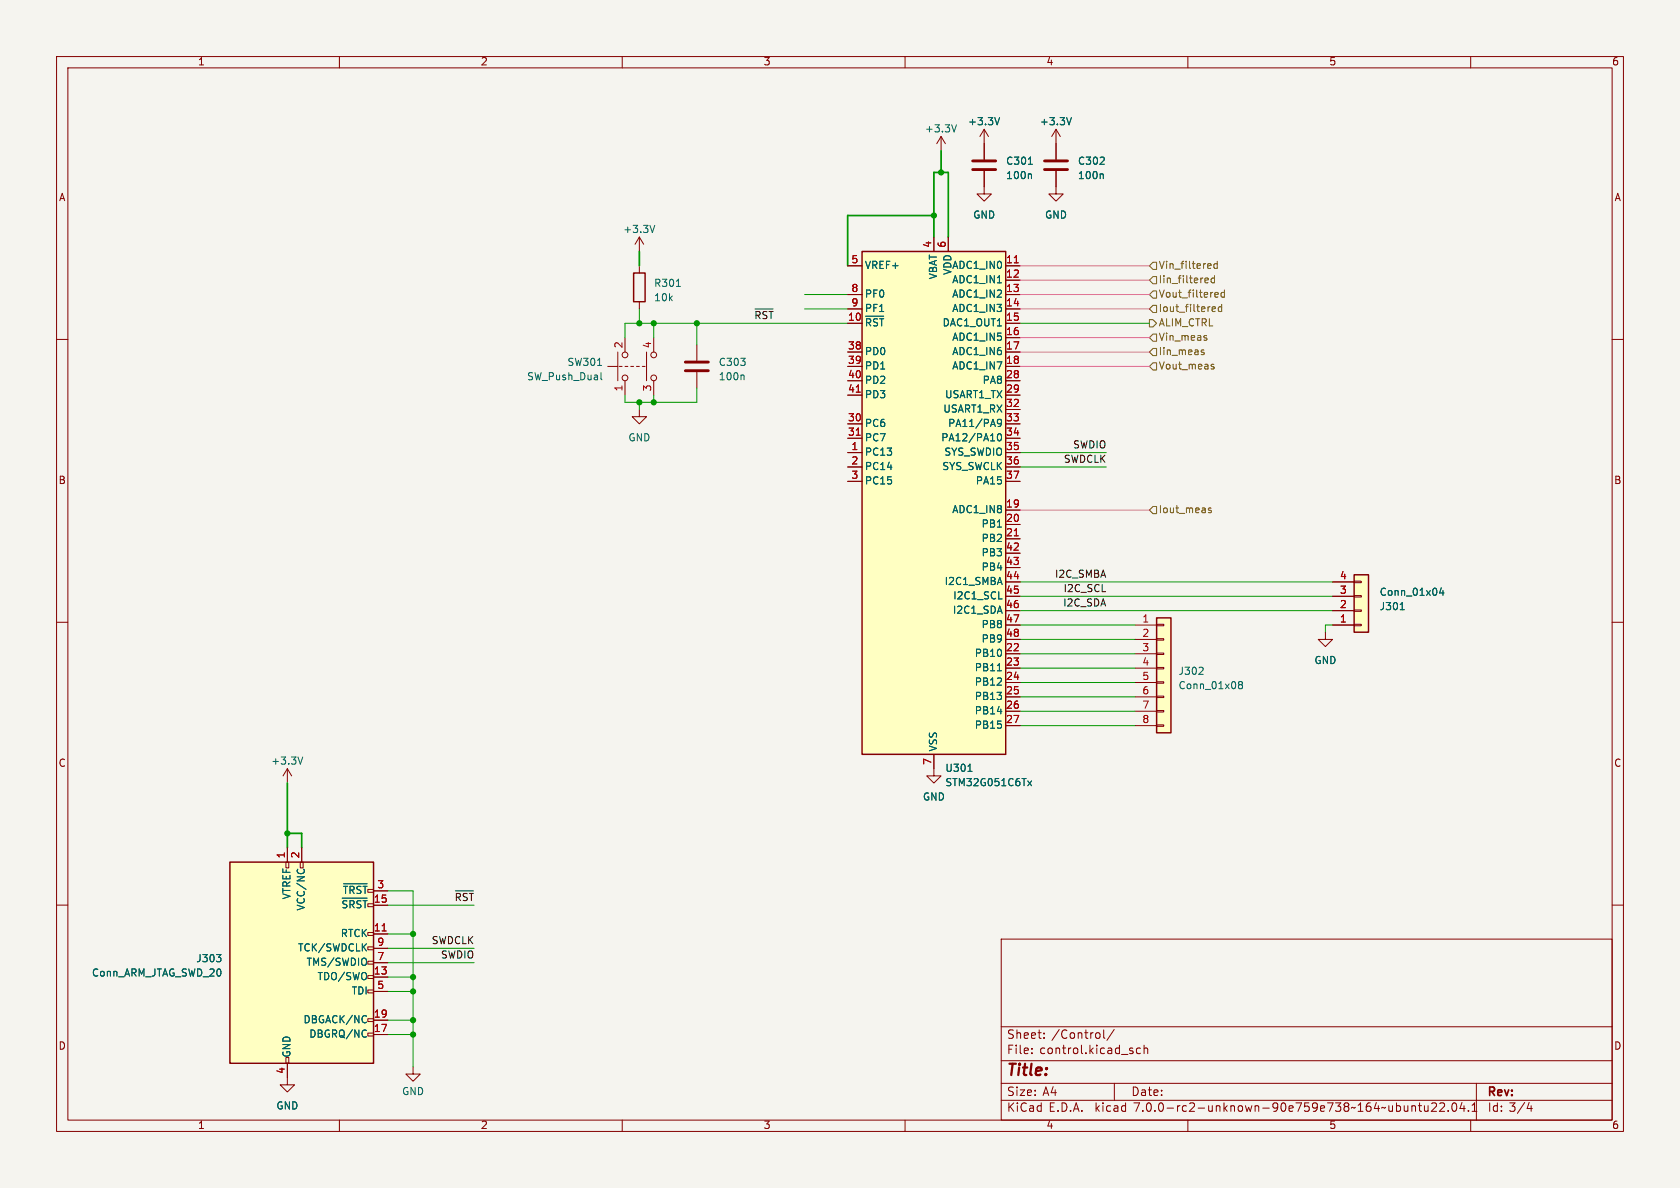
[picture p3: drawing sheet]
<svg xmlns="http://www.w3.org/2000/svg" width="297mm" height="210mm" viewBox="0 0 297 210" stroke-linecap="round" stroke-linejoin="round" font-family="sans-serif">
<path d="M0 0h297v210h-297z" fill="#f5f4ef" stroke="#f5f4ef" stroke-width=".18"/>
<g fill="none" stroke="#840000" stroke-width=".18">
<path d="M10 10h277v190h-277zM12 12h273v186h-273zM60 10v2M110 10v2M160 10v2M210 10v2M260 10v2M166.4 24.1l-.8 1.3M166.4 24.1v2.6M166.4 24.1l.7 1.3M174 30.2v4.1h1.3l-1.3 1.3-1.3-1.3h1.3M174 22.9l-.8 1.2"/>
<path d="M174 22.9v5.3M174 22.9l.8 1.2M186.7 30.2v4.1h1.3l-1.3 1.3-1.3-1.3h1.3M186.7 22.9v5.3M186.7 22.9l-.8 1.2M186.7 22.9l.8 1.2M10 60h2M110.5 59.7v2.5M113 41.9l-.7 1.3M113 41.9v2.6M113 47v1.3M113 53.3v1.3"/>
<path d="M113 41.9l.8 1.3M115.6 59.7v2.5M149.9 57.2h2.5M149.9 47h2.5M149.9 52.1h2.5M149.9 54.6h2.5M165.1 41.9v2.6M167.6 41.9v2.6M177.8 57.2h2.5M177.8 47h2.5M177.8 49.5h2.5M177.8 52.1h2.5"/>
<path d="M177.8 54.6h2.5M177.8 59.7h2.5M285 60h2M107.4 64.8h1.8M109.2 62.2v5.1M109.5 64.8h.5M110.5 64.8h.5M110.5 67.3v2.6M111.5 64.8h.5M112.5 64.8h.5M113 72.4v1.3h1.3l-1.3 1.2-1.2-1.2h1.2M113.5 64.8h.5"/>
<path d="M114.3 62.2v5.1M115.6 67.3v2.6M123.2 61v2.8M123.2 65.8v2.8M149.9 64.8h2.5M149.9 62.2h2.5M149.9 67.3h2.5M149.9 69.9h2.5M149.9 74.9h2.5M149.9 77.5h2.5M177.8 64.8h2.5M177.8 62.2h2.5"/>
<path d="M177.8 67.3h2.5M177.8 69.9h2.5M177.8 74.9h2.5M177.8 77.5h2.5M177.8 72.4h2.5M149.9 80h2.5M149.9 82.6h2.5M149.9 85.1h2.5M177.8 80h2.5M177.8 90.2h2.5M177.8 82.6h2.5M177.8 92.7h2.5"/>
<path d="M177.8 95.3h2.5M177.8 85.1h2.5M177.8 97.8h2.5M10 110h2M177.8 110.5h2.5M177.8 108h2.5M177.8 105.4h2.5M177.8 102.9h2.5M177.8 113h2.5M177.8 115.6h2.5M177.8 118.1h2.5M177.8 100.3h2.5"/>
<path d="M200.7 110.5h3.8M200.7 113h3.8M200.7 115.6h3.8M200.7 118.1h3.8M204.5 118h1.2v.2h-1.2zM204.5 115.4h1.2v.3h-1.2zM204.5 112.9h1.2v.3h-1.2zM204.5 110.4h1.2v.2h-1.2zM234.3 111.8v1.2h1.3l-1.3 1.3-1.3-1.3h1.3M235.6 110.5h3.8M235.6 108h3.8M235.6 105.4h3.8"/>
<path d="M235.6 102.9h3.8M239.4 102.7h1.3v.3h-1.3zM239.4 105.3h1.3v.2h-1.3zM239.4 107.8h1.3v.3h-1.3zM239.4 110.4h1.3v.2h-1.3zM285 110h2M50.8 135.9l-.8 1.3M50.8 135.9v2.5M50.8 135.9l.8 1.3M165.1 133.4v3.8h1.3l-1.3 1.2-1.3-1.2h1.3M177.8 120.7h2.5M177.8 123.2h2.5"/>
<path d="M177.8 125.7h2.5M177.8 128.3h2.5M200.7 120.7h3.8M200.7 123.2h3.8M200.7 125.7h3.8M200.7 128.3h3.8M204.5 128.1h1.2v.3h-1.2zM204.5 125.6h1.2v.3h-1.2zM204.5 123.1h1.2v.2h-1.2zM204.5 120.5h1.2v.3h-1.2zM10 160h2M50.5 152.4h.6v1h-.6z"/>
<path d="M50.8 149.9v2.5M53.1 152.4h.5v1h-.5zM53.3 149.9v2.5M66 157.5h2.6M285 160h2M65 167.4h1v.5h-1zM65 172.5h1v.5h-1zM65 169.9h1v.5h-1zM65 164.8h1v.6h-1zM65 175h1v.5h-1zM66 165.1h2.6M66 172.7h2.6"/>
<path d="M66 160h2.6M66 175.3h2.6M66 170.2h2.6M66 167.6h2.6M177 166h108v32h-108zM50.5 186.9h.6v1.1h-.6zM50.8 188v3.8h1.3l-1.3 1.2-1.3-1.2h1.3M60 198v2M65 182.6h1v.5h-1zM65 180.1h1v.5h-1zM66 182.9h2.6M66 180.3h2.6"/>
<path d="M73 188.6v1.3h1.3l-1.3 1.2-1.2-1.2h1.2M110 198v2M160 198v2M177 194.5h108M177 191.5h108M177 187.5h108M177 181.5h108M182.4 186.1v.2M182.4 185.3v.2M184.6 183.4v.2M184.6 182.6v.2M195.1 182.1v1.2l.2 .3"/>
<path d="M197 182l-1.3 1.9M197 191.5v3M201.6 185.3h-.4l-.3 .2v.5l.1 .2h.6M202.3 185.4l.2-.1h.3l.1 1M202.3 184.8v1.5M210 198v2M249.7 195.5h.5v1M250.7 195.5h.6M251 195v1.2l.3 .3M251.8 195.5l.1 .9 .3 .1 .3-.2M252.5 195.5v1M253.1 195.1l.6-.1 .2 .1 .1 .3-1 1.1h1"/>
<path d="M254.5 195.1l.6-.1 .2 .1 .1 .3-.9 1.1h.9M256 196.3v.2M256.9 195h.1a.81 .81 0 0 1 .6 .6 .81 .81 0 0 1-.3 .8l-.1 .1a.82 .82 0 0 1-.6-.7 .82 .82 0 0 1 .3-.8zM258.5 194.9l-.4 1.1h.9M258.8 195.5v1M259.6 196.3v.2M260 198v2M260.2 196.5h.9M260.2 195.4l.5-.4v1.5M261 191.5v6.5M270 196h.9M270.7 195.5v1"/>
<circle cx="110.5" cy="66.8" r=".51"/>
<circle cx="110.5" cy="62.7" r=".51"/>
<circle cx="115.6" cy="62.7" r=".51"/>
<circle cx="115.6" cy="66.8" r=".51"/>
</g>
<g fill="#ffffc2" stroke="#ffffc2" stroke-width=".18">
<path d="M239.4 101.6h2.5v10.2h-2.5z"/>
<path d="M204.5 109.2h2.5v20.3h-2.5z"/>
<path d="M152.4 44.5h25.4v88.9h-25.4z"/>
<path d="M40.6 152.4h25.4v35.6h-25.4z"/>
</g>
<path d="M112 48.3h2v5h-2zM152.4 44.5h25.4v88.9h-25.4zM204.5 109.2h2.5v20.3h-2.5zM239.4 101.6h2.5v10.2h-2.5zM40.6 152.4h25.4v35.6h-25.4z" fill="none" stroke="#840000" stroke-width=".25"/>
<g fill="none" stroke="#006464" stroke-width=".18">
<path d="M115.8 39.8l-.5 1.3M169.1 22.1l-.4 1.2M176.7 20.8l-.4 1.3M181.8 29h.7M182.2 30.7l.1 .2v.7M189.4 20.8l-.4 1.3M194.9 30.7l.1 .2v.7M119.6 50.6h.7M153 55.9h3.2M153.9 56.8l-.1-.4-.6-.1v1.3M155.1 56.4l-.4-.1-.3 .4M155.5 56.3h.7"/>
<path d="M155.9 56.3v1.3M176.3 50h.8M105.6 64.6h.8M106.2 65.9v1.1l.2 .1M131.4 66.3l.1 .2v.6M176.5 76.7h.1a.68 .68 0 0 1 .5 .6 .68 .68 0 0 1-.5 .6 .84 .84 0 0 1-.1-1.2zM177.1 74.7l-.3 .2h-.2l-.3-.2 .1-.5 .4-.1 .2 .1a.84 .84 0 0 1-.3 1.2h-.3M176.3 93.2h.8M176.3 118.6h.8M176.6 105.9h.6M211.9 119.2h.8M212.6 118.1v.4"/>
<path d="M247.5 107.8h.8M254.8 103.9l-.3 .9h.8M255.1 104.4v.8M53.5 133.8l-.4 1.3M171.1 136.4h.7M176.3 125.8h.8M181.7 138.1l.7 .8M182.4 138.1l-.7 .8M219.2 121l-.3-.2 .3-.3h.2l.3 .2-.3 .3M219.2 121l-.3 .3 .1 .3 .2 .2h.2l.3-.3v-.2l-.3-.3M219.2 121h.2M52.7 153.7l-.2 .2"/>
<path d="M53.7 153.7l.1 .2M60.5 158.8h4.4M60.7 156.7h.8M60.7 156.2h4.2M61.1 156.7v1.2M61.9 159.2v1.3M62.6 157.1l-.1-.4h-.6v1.2M63.8 156.7h-.5l-.2 .3M64.2 156.7h.7M64.5 156.7v1.2M64.5 159.2v1.3M38.3 168.7h.8l-.5 .5"/>
<path d="M39 169.3v.6M64.2 167.4l.6 .7M64.5 179.5l.3 .2M64.8 166.8l-.7 .8M64.5 182.1l.3 .1M64.8 183.2l-.3 .1M64.8 180.7l-.3 .1"/>
</g>
<path d="M172 30h4M172 28.4h4M184.7 30h4M184.7 28.4h4M121.2 65.5h4M121.2 64h4" fill="none" stroke="#840000" stroke-width=".51"/>
<path d="M179.3 46.5h.7M151.4 76.9h.7M151.4 69.3h.7M179.3 94.7h.7M67.6 164.6h.7" fill="none" stroke="#a90000" stroke-width=".18"/>
<g fill="none" stroke="#725600" stroke-width=".18">
<path d="M203.2 56.5h.6l.7 .7-.7 .6h-.6zM203.8 59.1h.7v1.2h-.7l-.6-.6zM203.8 46.4h.7v1.2h-.7l-.6-.6zM203.8 51.4h.7v1.3h-.7l-.6-.6zM203.8 54h.7v1.2h-.7l-.6-.6zM203.8 48.9h.7v1.3h-.7l-.6-.7zM213.2 59.7l.2 .2-.2 .3M213.2 59.3l.1 .1M213.4 49.2l.2 .3-.6 .1M213.6 49.9l-.2 .1M214.5 54.2l.3 .1 .1 .2-.6 .2M214.7 48.7v1.3"/>
<path d="M214.7 49.2h-.4l-.2 .2 .1 .5h.5M214.8 55l-.3 .1M215.2 46.2v1.3M215.2 46.7l-.4-.1-.2 .3 .1 .5h.5M215.2 51.7l.2 .3-.6 .1M215.3 52.5h-.1M216 54.3l-.4-.1-.2 .3 .1 .5h.5M216 53.8v1.3M216.5 51.3v1.2M216.5 51.8l-.4-.1-.2 .2 .1 .6h.5M203.8 64.1h.7v1.3h-.7l-.6-.6zM203.8 61.6h.7v1.3h-.7l-.6-.7z"/>
<path d="M212.5 62.3h.3l.1 .2-.2 .2h-.2M212.5 61.9h.3M214.3 64.8l.3 .1v.2l-.1 .1h-.3M214.3 64.4l.3 .1M203.8 89.5h.7v1.3h-.7l-.6-.6zM213.6 90l.6 .4-.2 .2h-.4M214.1 89.9l-.3-.1-.2 .2"/>
</g>
<path d="M133.5 54.6h3.2M80.5 157.5h3.2" fill="none" stroke="#0f0f0f" stroke-width=".18"/>
<path d="M180.3 52.1h22.9M180.3 49.5h22.9M180.3 47h22.9M180.3 59.7h22.9M180.3 54.6h22.9M180.3 64.8h22.9M180.3 62.2h22.9M180.3 90.2h22.9" fill="none" stroke="#ff51b8" stroke-width=".18"/>
<g fill="none" stroke="#009600" stroke-width=".18">
<path d="M113 54.6v2.6M115.6 57.2v2.5M123.2 57.2v3.8M142.2 54.6h7.7M142.2 52.1h7.7M149.9 57.2h-39.4v2.5M180.3 57.2h22.9M113 71.1v1.3M115.6 69.9v1.2M123.2 68.6v2.5h-12.7v-1.2M180.3 82.6h15.3M180.3 80h15.3"/>
<path d="M180.3 105.4h55.3M180.3 108h55.3M180.3 110.5h20.4M180.3 102.9h55.3M180.3 118.1h20.4M180.3 113h20.4M180.3 115.6h20.4M235.6 110.5h-1.3v1.3M180.3 128.3h20.4M180.3 120.7h20.4M180.3 125.7h20.4M180.3 123.2h20.4"/>
<path d="M68.6 157.5h4.4v31.1M68.6 160h15.2M68.6 165.1h4.4M68.6 167.6h15.2M68.6 172.7h4.4M68.6 170.2h15.2M68.6 175.3h4.4M68.6 180.3h4.4M68.6 182.9h4.4"/>
</g>
<path d="M165.1 38.1h-15.2v8.9M166.4 26.7v3.8M113 44.5v2.5M165.1 41.9v-11.4h2.5v11.4M50.8 138.4v11.5M50.8 147.3h2.5v2.6" fill="none" stroke="#009600" stroke-width=".3"/>
<g fill="#009600" stroke="#009600" stroke-width=".18">
<circle cx="115.6" cy="57.2" r=".46"/>
<circle cx="123.2" cy="57.2" r=".46"/>
<circle cx="165.1" cy="38.1" r=".46"/>
<circle cx="113" cy="57.2" r=".46"/>
<circle cx="166.4" cy="30.5" r=".46"/>
<circle cx="73" cy="175.3" r=".46"/>
<circle cx="73" cy="165.1" r=".46"/>
<circle cx="115.6" cy="71.1" r=".46"/>
<circle cx="73" cy="172.7" r=".46"/>
<circle cx="73" cy="180.3" r=".46"/>
<circle cx="73" cy="182.9" r=".46"/>
<circle cx="50.8" cy="147.3" r=".46"/>
<circle cx="113" cy="71.1" r=".46"/>
</g>
<text font-size="2.8" fill="#840000" x="178" y="190.8">Title:</text>
<g font-size="2.1" fill="#840000">
<text x="178" y="183.9">Sheet:</text>
<text x="185.9" y="183.9">/Control/</text>
<text x="178" y="186.6">File:</text>
<text x="183.8" y="186.6">control.kicad_sch</text>
<text x="178" y="196.8">KiCad</text>
<text x="178" y="194">Size:</text>
<text x="184.3" y="194">A4</text>
<text x="185.4" y="196.8">E.D.A.</text>
<text x="193.7" y="196.8">kicad</text>
<text x="200" y="194">Date:</text>
<text x="200.6" y="196.8">7.0.0-rc2-unknown-90e759e738~164~ubuntu22.04.1</text>
<text x="263" y="194.2">Rev:</text>
<text x="263" y="196.8">Id: 3/4</text>
</g>
<g font-size="1.8" fill="#840000">
<text x="35" y="11.8">1</text>
<text x="85" y="11.8">2</text>
<text x="135" y="11.8">3</text>
<text x="185" y="11.8">4</text>
<text x="235" y="11.8">5</text>
<text x="285" y="11.8">6</text>
<text x="10.4" y="35.8">A</text>
<text x="285.4" y="35.8">A</text>
<text x="10.3" y="85.8">B</text>
<text x="285.3" y="85.8">B</text>
<text x="10.3" y="135.8">C</text>
<text x="285.3" y="135.8">C</text>
<text x="10.3" y="185.8">D</text>
<text x="285.3" y="185.8">D</text>
<text x="35" y="199.8">1</text>
<text x="85" y="199.8">2</text>
<text x="135" y="199.8">3</text>
<text x="185" y="199.8">4</text>
<text x="235" y="199.8">5</text>
<text x="285" y="199.8">6</text>
</g>
<g font-size="1.8" fill="#006464">
<text x="163.5" y="23.7">+3.3V</text>
<text x="171.1" y="22.4">+3.3V</text>
<text x="183.8" y="22.4">+3.3V</text>
<text x="177.8" y="29.4">C301</text>
<text x="190.5" y="29.4">C302</text>
<text x="177.8" y="31.9">100n</text>
<text x="190.5" y="31.9">100n</text>
<text x="110.1" y="41.5">+3.3V</text>
<text x="172" y="38.9">GND</text>
<text x="184.7" y="38.9">GND</text>
<text x="152.9" y="47.8">VREF+</text>
<text x="168.2" y="47.8">ADC1_IN0</text>
<text x="115.6" y="51">R301</text>
<text x="115.6" y="53.5">10k</text>
<text x="152.9" y="52.9">PF0</text>
<text x="165.9" y="49.5" transform="rotate(-90 165.9 49.5)">VBAT</text>
<text x="168.2" y="50.4">ADC1_IN1</text>
<text x="168.2" y="52.9">ADC1_IN2</text>
<text x="168.5" y="48.7" transform="rotate(-90 168.5 48.7)">VDD</text>
<text x="152.9" y="58.6">~{RST}</text>
<text x="152.9" y="55.4">PF1</text>
<text x="166.5" y="58">DAC1_OUT1</text>
<text x="168.2" y="55.4">ADC1_IN3</text>
<text x="100.3" y="65">SW301</text>
<text x="127" y="65">C303</text>
<text x="152.9" y="63.1">PD0</text>
<text x="152.9" y="65.6">PD1</text>
<text x="168.2" y="60.5">ADC1_IN5</text>
<text x="168.2" y="63.1">ADC1_IN6</text>
<text x="168.2" y="65.6">ADC1_IN7</text>
<text x="93.1" y="67.5">SW_Push_Dual</text>
<text x="127" y="67.5">100n</text>
<text x="152.9" y="68.1">PD2</text>
<text x="152.9" y="70.7">PD3</text>
<text x="166.9" y="70.7">USART1_TX</text>
<text x="173.6" y="68.1">PA8</text>
<text x="152.9" y="75.8">PC6</text>
<text x="166.6" y="73.2">USART1_RX</text>
<text x="167.5" y="75.8">PA11/PA9</text>
<text x="111" y="78.3">GND</text>
<text x="152.9" y="80.8">PC13</text>
<text x="152.9" y="83.4">PC14</text>
<text x="152.9" y="78.3">PC7</text>
<text x="166.3" y="78.3">PA12/PA10</text>
<text x="166.5" y="83.4">SYS_SWCLK</text>
<text x="166.8" y="80.8">SYS_SWDIO</text>
<text x="152.9" y="85.9">PC15</text>
<text x="172.4" y="85.9">PA15</text>
<text x="168.2" y="91">ADC1_IN8</text>
<text x="173.4" y="93.5">PB1</text>
<text x="173.4" y="96.1">PB2</text>
<text x="173.4" y="98.6">PB3</text>
<text x="173.4" y="101.2">PB4</text>
<text x="166.9" y="103.7">I2C1_SMBA</text>
<text x="168.4" y="106.2">I2C1_SCL</text>
<text x="243.8" y="105.6">Conn_01x04</text>
<text x="168.3" y="108.8">I2C1_SDA</text>
<text x="173.4" y="111.3">PB8</text>
<text x="173.4" y="113.9">PB9</text>
<text x="243.8" y="108.1">J301</text>
<text x="172.2" y="116.4">PB10</text>
<text x="172.2" y="118.9">PB11</text>
<text x="208.3" y="119.6">J302</text>
<text x="232.3" y="117.7">GND</text>
<text x="172.2" y="121.5">PB12</text>
<text x="172.2" y="124">PB13</text>
<text x="208.3" y="122.1">Conn_01x08</text>
<text x="172.2" y="126.6">PB14</text>
<text x="172.2" y="129.1">PB15</text>
<text x="47.9" y="135.4">+3.3V</text>
<text x="165.9" y="132.8" transform="rotate(-90 165.9 132.8)">VSS</text>
<text x="167.1" y="136.7">U301</text>
<text x="163.1" y="141.8">GND</text>
<text x="167.1" y="139.3">STM32G051C6Tx</text>
<text x="51.6" y="159.1" transform="rotate(-90 51.6 159.1)">VTREF</text>
<text x="54.2" y="161.1" transform="rotate(-90 54.2 161.1)">VCC/NC</text>
<text x="60.2" y="161.5">~{SRST}</text>
<text x="60.5" y="158.9">~{TRST}</text>
<text x="60.1" y="165.9">RTCK</text>
<text x="16.2" y="172.9">Conn_ARM_JTAG_SWD_20</text>
<text x="34.6" y="170.4">J303</text>
<text x="52.6" y="168.5">TCK/SWDCLK</text>
<text x="54.1" y="171">TMS/SWDIO</text>
<text x="56" y="173.5">TDO/SWO</text>
<text x="62.1" y="176.1">TDI</text>
<text x="53.5" y="181.2">DBGACK/NC</text>
<text x="54.6" y="183.7">DBGRQ/NC</text>
<text x="51.6" y="186.9" transform="rotate(-90 51.6 186.9)">GND</text>
<text x="48.8" y="196.4">GND</text>
<text x="71" y="193.9">GND</text>
</g>
<g font-size="1.8" fill="#a90000">
<text x="150.5" y="46.7">5</text>
<text x="164.8" y="43.8" transform="rotate(-90 164.8 43.8)">4</text>
<text x="167.4" y="43.8" transform="rotate(-90 167.4 43.8)">6</text>
<text x="177.8" y="46.7">11</text>
<text x="150.5" y="51.8">8</text>
<text x="177.8" y="49.3">12</text>
<text x="177.8" y="51.8">13</text>
<text x="149.9" y="56.9">10</text>
<text x="150.5" y="54.4">9</text>
<text x="177.8" y="54.4">14</text>
<text x="177.8" y="56.9">15</text>
<text x="177.8" y="59.4">16</text>
<text x="110.2" y="61.6" transform="rotate(-90 110.2 61.6)">2</text>
<text x="115.3" y="61.6" transform="rotate(-90 115.3 61.6)">4</text>
<text x="149.9" y="62">38</text>
<text x="149.9" y="64.5">39</text>
<text x="177.8" y="62">17</text>
<text x="177.8" y="64.5">18</text>
<text x="110.2" y="69.2" transform="rotate(-90 110.2 69.2)">1</text>
<text x="115.3" y="69.2" transform="rotate(-90 115.3 69.2)">3</text>
<text x="149.9" y="67.1">40</text>
<text x="149.9" y="69.6">41</text>
<text x="177.8" y="67.1">28</text>
<text x="177.8" y="69.6">29</text>
<text x="149.9" y="74.7">30</text>
<text x="149.9" y="77.2">31</text>
<text x="177.8" y="72.1">32</text>
<text x="177.8" y="74.7">33</text>
<text x="177.8" y="77.2">34</text>
<text x="150.5" y="79.8">1</text>
<text x="150.5" y="82.3">2</text>
<text x="177.8" y="79.8">35</text>
<text x="177.8" y="82.3">36</text>
<text x="150.5" y="84.8">3</text>
<text x="177.8" y="89.9">19</text>
<text x="177.8" y="84.8">37</text>
<text x="177.8" y="92.5">20</text>
<text x="177.8" y="95">21</text>
<text x="177.8" y="97.5">42</text>
<text x="177.8" y="100.1">43</text>
<text x="177.8" y="102.6">44</text>
<text x="177.8" y="105.2">45</text>
<text x="177.8" y="107.7">46</text>
<text x="236.8" y="107.7">2</text>
<text x="236.8" y="105.2">3</text>
<text x="236.8" y="102.6">4</text>
<text x="177.8" y="110.2">47</text>
<text x="177.8" y="112.8">48</text>
<text x="201.9" y="110.2">1</text>
<text x="201.9" y="112.8">2</text>
<text x="236.8" y="110.2">1</text>
<text x="177.8" y="115.3">22</text>
<text x="177.8" y="117.9">23</text>
<text x="201.9" y="115.3">3</text>
<text x="201.9" y="117.9">4</text>
<text x="177.8" y="120.4">24</text>
<text x="177.8" y="122.9">25</text>
<text x="177.8" y="125.5">26</text>
<text x="201.9" y="120.4">5</text>
<text x="201.9" y="122.9">6</text>
<text x="201.9" y="125.5">7</text>
<text x="177.8" y="128">27</text>
<text x="201.9" y="128">8</text>
<text x="164.8" y="135.3" transform="rotate(-90 164.8 135.3)">7</text>
<text x="50.5" y="151.8" transform="rotate(-90 50.5 151.8)">1</text>
<text x="53.1" y="151.8" transform="rotate(-90 53.1 151.8)">2</text>
<text x="66" y="159.8">15</text>
<text x="66.6" y="157.2">3</text>
<text x="66" y="164.8">11</text>
<text x="66.6" y="167.4">9</text>
<text x="66" y="172.5">13</text>
<text x="66.6" y="169.9">7</text>
<text x="66.6" y="175">5</text>
<text x="66" y="182.6">17</text>
<text x="66" y="180.1">19</text>
<text x="50.5" y="189.9" transform="rotate(-90 50.5 189.9)">4</text>
</g>
<g font-size="1.8" fill="#725600">
<text x="204.9" y="47.8">Vin_filtered</text>
<text x="204.9" y="52.9">Vout_filtered</text>
<text x="204.9" y="50.4">Iin_filtered</text>
<text x="204.9" y="58">ALIM_CTRL</text>
<text x="204.9" y="55.4">Iout_filtered</text>
<text x="204.9" y="65.6">Vout_meas</text>
<text x="204.9" y="60.5">Vin_meas</text>
<text x="204.9" y="63.1">Iin_meas</text>
<text x="204.9" y="91">Iout_meas</text>
</g>
<g font-size="1.8" fill="#0f0f0f">
<text x="133.3" y="56.6">~{RST}</text>
<text x="188" y="82">SWDCLK</text>
<text x="189.6" y="79.5">SWDIO</text>
<text x="186.4" y="102.3">I2C_SMBA</text>
<text x="187.8" y="107.4">I2C_SDA</text>
<text x="187.9" y="104.9">I2C_SCL</text>
<text x="80.2" y="159.5">~{RST}</text>
<text x="76.2" y="167.1">SWDCLK</text>
<text x="77.8" y="169.6">SWDIO</text>
</g>
</svg>
